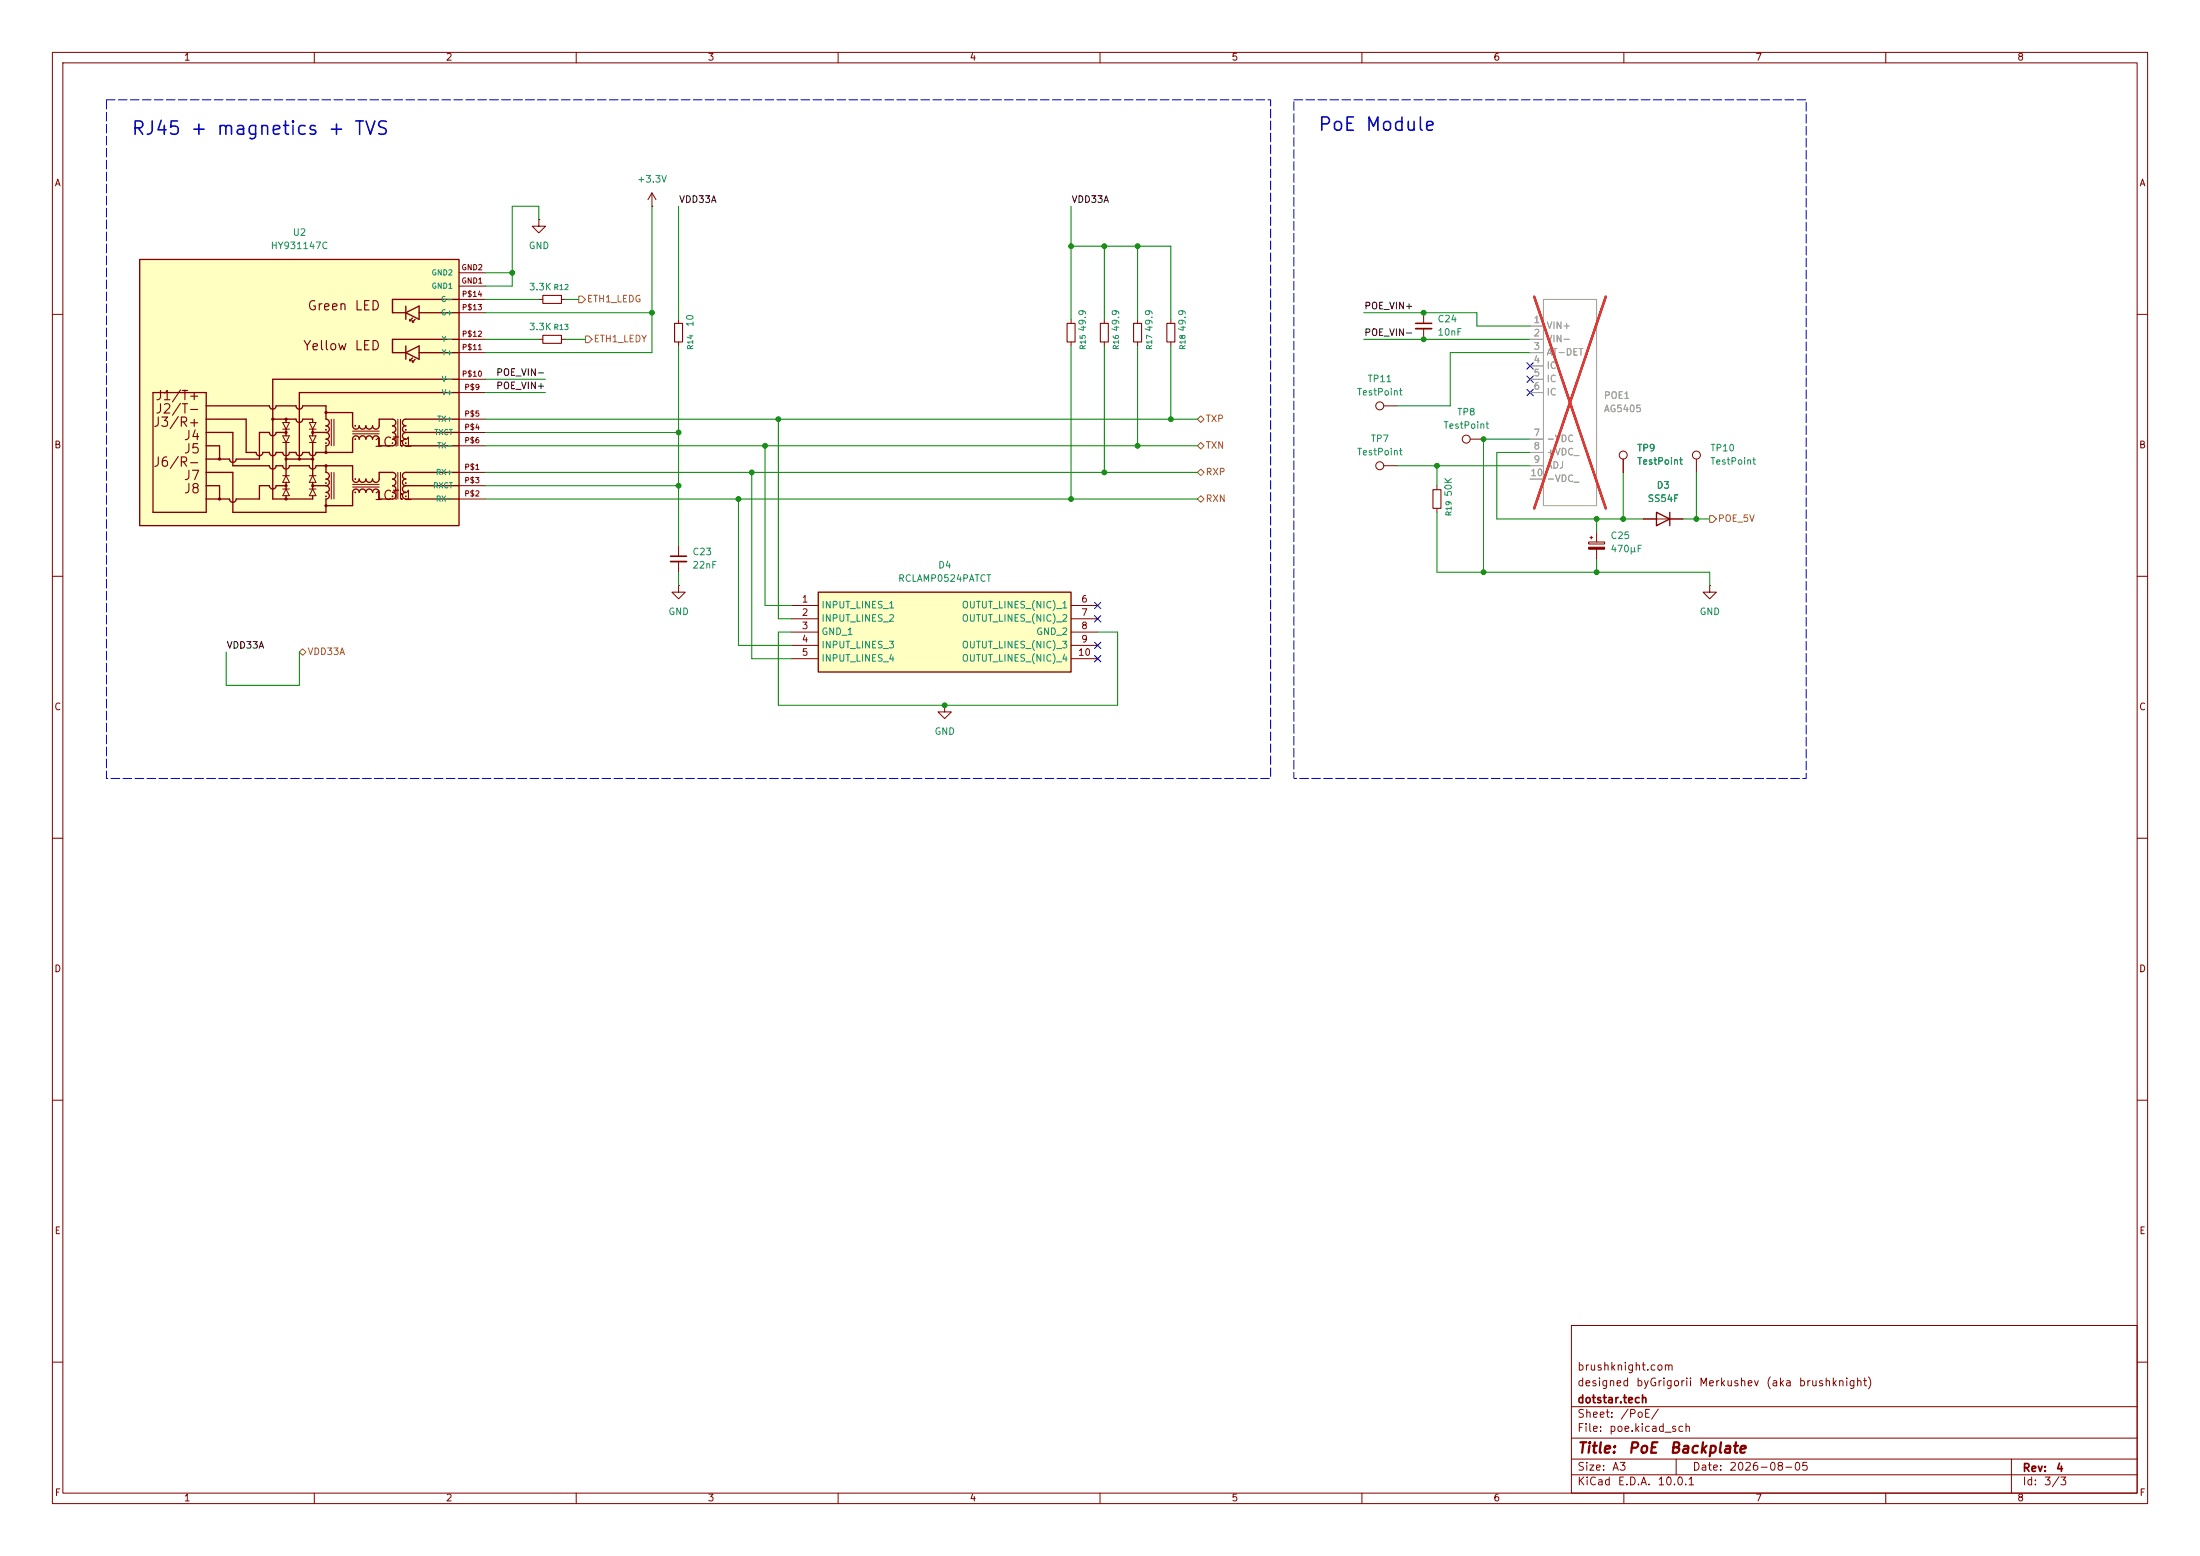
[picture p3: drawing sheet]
<svg xmlns="http://www.w3.org/2000/svg" width="420mm" height="297mm" viewBox="0 0 420 297" stroke-linecap="round" stroke-linejoin="round" font-family="sans-serif">
<g fill="none" stroke="#840000" stroke-width=".19">
<path d="M10 10h400v277h-400zM12 12h396v273h-396zM60 10v2M110 10v2M160 10v2M210 10v2M260 10v2M310 10v2M360 10v2M10 60h2M408 60h2M280.7 83.8h2.5"/>
<path d="M10 110h2M408 110h2M10 160h2M408 160h2M10 210h2M408 210h2M300 253h108v32h-108zM10 260h2M300 278.5h108M300 274.5h108M300 268.5h108M320 278.5v3"/>
<path d="M384 278.5v6.5M408 260h2M60 285v2M110 285v2M160 285v2M210 285v2M260 285v2M300 281.5h108M310 285v2M360 285v2"/>
<circle cx="279.9" cy="83.8" r=".76"/>
</g>
<path d="M156.2 113h48.3v15.3h-48.3z" fill="#ffffc2"/>
<path d="M316.2 97.8l2.6 1.3-2.6 1.2zM318.8 97.8v2.5M156.2 113h48.3v15.3h-48.3z" fill="none" stroke="#840000" stroke-width=".25"/>
<g fill="none" stroke="#840000" stroke-width=".19">
<path d="M102.9 57.2h.7M107.2 57.2h.7M271.8 59.7v2M102.9 64.8h.7M107.2 64.8h.7M271.8 62.7v2.1M274.3 92.7v.8M274.3 97v.8M309.9 87.6v2.6M313.7 99.1h7.6M323.8 87.6v2.6M129.5 111.8v1.2h1.3l-1.3 1.3-1.2-1.3h1.2"/>
<path d="M129.5 111.8h.1M129.5 104.1v2.1M129.5 107.2v2M151.1 115.6h5.1M151.1 118.1h5.1M204.5 115.6h5M204.5 118.1h5M303.3 103.5h3v.3h-3zM303.5 102.6h.5M303.8 102.4v.5M304.8 101.6v1.9M304.8 104.8v1.9"/>
<path d="M326.4 111.8v1.2h1.3l-1.3 1.3-1.3-1.3h1.3M326.4 111.8h.1M151.1 120.7h5.1M151.1 123.2h5.1M151.1 125.7h5.1M204.5 120.7h5M204.5 123.2h5M204.5 125.7h5"/>
<circle cx="309.9" cy="86.9" r=".76"/>
<circle cx="323.9" cy="86.9" r=".76"/>
</g>
<path d="M270.3 61.7h3M128 106.2h3.1" fill="none" stroke="#840000" stroke-width=".3"/>
<path d="M270.3 62.7h3M128 107.2h3.1" fill="none" stroke="#840000" stroke-width=".33"/>
<path d="M103.6 56.4h3.6v1.5h-3.6zM103.6 64h3.6v1.5h-3.6zM273.6 93.5h1.5v3.5h-1.5z" fill="none" stroke="#840000" stroke-width=".2"/>
<path d="M303.3 104.4h3v.4h-3z" fill="#840000" stroke="#840000" stroke-width=".19"/>
<path d="M294.6 57.2h10.2v39.3h-10.2zM292.1 62.2h2.5M292.1 64.8h2.5M292.1 67.3h2.5M292.1 69.9h2.5M292.1 72.4h2.5M292.1 74.9h2.5M292.1 83.8h2.5M292.1 86.4h2.5M292.1 88.9h2.5M292.1 91.4h2.5" fill="none" stroke="#a1a1a1" stroke-width=".19"/>
<path d="M292.9 56.6l13.7 40.4M306.6 56.6l-13.7 40.4" fill="none" stroke="#ff2626" stroke-width=".46"/>
<path d="M26.7 49.5h60.9v50.8h-60.9z" fill="#ffffc2"/>
<g fill="none" stroke="#840000" stroke-width=".25">
<path d="M26.7 49.5h60.9v50.8h-60.9zM77.5 59.7l2.5-1.3v2.6zM77.5 58.4v2.6M80 59.7h7.6M87.6 57.2h-12.7v2.5h2.6M29.2 74.9h10.2v22.9h-10.2zM39.4 77.5h12a.64 .64 0 0 0 .7 .6 .64 .64 0 0 0 .6-.6h3.8a.64 .64 0 0 0 .6 .6 .64 .64 0 0 0 .7-.6h4.4v2.5a.64 .64 0 0 1 .7 .6 .64 .64 0 0 1-.7 .7 .64 .64 0 0 1 .7 .6 .64 .64 0 0 1-.7 .7M62.2 78.7h5.1v2.6a.64 .64 0 0 0 .6 .6 .64 .64 0 0 0 .7-.6 .64 .64 0 0 0 .6 .6 .64 .64 0 0 0 .6-.6 .64 .64 0 0 0 .7 .6 .64 .64 0 0 0 .6-.6 .64 .64 0 0 0 .7 .6 .64 .64 0 0 0 .6-.6v-1.3h2.5a.64 .64 0 0 1 .7 .6 .64 .64 0 0 1-.7 .7 .64 .64 0 0 1 .7 .6 .64 .64 0 0 1-.7 .7 .64 .64 0 0 1 .7 .6 .64 .64 0 0 1-.7 .6 .64 .64 0 0 1 .7 .7 .64 .64 0 0 1-.7 .6h-2.5v-1.3a.64 .64 0 0 0-.6-.6 .64 .64 0 0 0-.7 .6 .64 .64 0 0 0-.6-.6 .64 .64 0 0 0-.7 .6 .64 .64 0 0 0-.6-.6 .64 .64 0 0 0-.6 .6 .64 .64 0 0 0-.7-.6 .64 .64 0 0 0-.6 .6v2.6h-7a.64 .64 0 0 1-.6 .6 .64 .64 0 0 1-.6-.6h-1.3a.63 .63 0 0 1-.7 .6 .63 .63 0 0 1-.6-.6h-1.3a.63 .63 0 0 1-.6 .6 .63 .63 0 0 1-.6-.6h-1.3a.63 .63 0 0 1-.7 .6 .63 .63 0 0 1-.6-.6h-1.2a.63 .63 0 0 1-.7 .6 .63 .63 0 0 1-.6-.6h-1.9v-6.4h-7.6M77.5 67.3l2.5-1.3v2.6zM77.5 66v2.6M78.2 68.8h.3M78.2 61.2h.3"/>
<path d="M78.2 61v.2M78.2 68.6v.2M78.7 69.1h.3M78.7 61.2v.3M78.7 68.8v.3M78.7 68.3l-.5 .5M78.7 61.5h.3M78.7 60.7l-.5 .5M79.2 68.6l-.5 .5M79.2 61l-.5 .5M80 67.3h7.6M87.6 72.4h-35.5v22.9h7.6v-.7"/>
<path d="M87.6 74.9h-30.5v12.7M87.6 64.8h-12.7v2.5h2.6M39.4 82.6h5v6.3l7 .1a.63 .63 0 0 0 .7 .5 .63 .63 0 0 0 .6-.6l1.3 .1a.63 .63 0 0 0 .6 .5 .63 .63 0 0 0 .6-.6l3.9 .1a.63 .63 0 0 0 .6 .5 .63 .63 0 0 0 .6-.6h7v2.5a.64 .64 0 0 0 .6 .7 .64 .64 0 0 0 .7-.7 .64 .64 0 0 0 .6 .7 .64 .64 0 0 0 .6-.7 .64 .64 0 0 0 .7 .7 .64 .64 0 0 0 .6-.7 .64 .64 0 0 0 .7 .7 .64 .64 0 0 0 .6-.7v-1.2h2.5a.64 .64 0 0 1 .7 .6 .64 .64 0 0 1-.7 .6 .64 .64 0 0 1 .7 .7 .64 .64 0 0 1-.7 .6 .64 .64 0 0 1 .7 .6 .64 .64 0 0 1-.7 .7 .64 .64 0 0 1 .7 .6 .64 .64 0 0 1-.7 .7h-2.5v-1.3a.64 .64 0 0 0-.6-.7 .64 .64 0 0 0-.7 .7 .64 .64 0 0 0-.6-.7 .64 .64 0 0 0-.7 .7 .64 .64 0 0 0-.6-.7 .64 .64 0 0 0-.6 .7 .64 .64 0 0 0-.7-.7 .64 .64 0 0 0-.6 .7v2.5h-5.1M39.4 90.2h5v7.6h17.8v-2.5a.64 .64 0 0 0 .7-.7 .64 .64 0 0 0-.7-.6 .64 .64 0 0 0 .7-.7 .64 .64 0 0 0-.7-.6M39.4 92.7h2.5v2.6M39.4 85.1h2.5v2.5M52.1 80h4.4a.64 .64 0 0 0 .6 .6 .64 .64 0 0 0 .7-.6h1.9v.6M54.6 92.7h-1.9a.64 .64 0 0 1-.6 .6 .64 .64 0 0 1-.7-.6h-1.9v2.6h-4.4a.64 .64 0 0 1-.7 .6 .64 .64 0 0 1-.6-.6h-4.4M54.6 82.6h-1.9a.64 .64 0 0 1-.6 .6 .64 .64 0 0 1-.7-.6h-1.9v5h-4.4a.64 .64 0 0 1-.7 .7 .64 .64 0 0 1-.6-.7h-4.4M54.6 87.6h5.1M54.6 80v.6M54.6 81.9v1.3"/>
<path d="M54.6 84.5v6.3M54.6 92.1v1.2M54.6 94.6v.7M59.7 92.7h2.5M59.7 82.6h2.5M59.7 81.9v1.3M59.7 84.5v6.3M59.7 92.1v1.2M62.2 88.9v1.3a.64 .64 0 0 1 .7 .6 .64 .64 0 0 1-.7 .6 .64 .64 0 0 1 .7 .7 .64 .64 0 0 1-.7 .6M62.2 82.6a.64 .64 0 0 1 .7 .6 .64 .64 0 0 1-.7 .6 .64 .64 0 0 1 .7 .7 .64 .64 0 0 1-.7 .6v1.3M77.5 92.7a.64 .64 0 0 0-.7 .6 .64 .64 0 0 0 .7 .7 .64 .64 0 0 0-.7 .6 .64 .64 0 0 0 .7 .7h10.1M77.5 82.5a.64 .64 0 0 0-.7 .7 .64 .64 0 0 0 .7 .6 .64 .64 0 0 0-.7 .7 .64 .64 0 0 0 .7 .6h10.1"/>
<path d="M87.6 90.2h-10.1a.64 .64 0 0 0-.7 .6 .64 .64 0 0 0 .7 .6 .64 .64 0 0 0-.7 .7 .64 .64 0 0 0 .7 .6h10.1M87.6 80h-10.1a.64 .64 0 0 0-.7 .6 .64 .64 0 0 0 .7 .7 .64 .64 0 0 0-.7 .6 .64 .64 0 0 0 .7 .7h10.1"/>
</g>
<g fill="none" stroke="#840000" stroke-width=".19">
<path d="M124.5 39.4h.1M124.5 36.8l-.8 1.3M124.5 36.8l.7 1.3M124.5 36.8v2.6M87.6 54.6h5.1M87.6 52.1h5.1M87.6 59.7h5.1M87.6 57.2h5.1M102.9 41.9v1.3h1.2l-1.2 1.3-1.3-1.3h1.3M102.9 41.9h.1M87.6 74.9h5.1M87.6 72.4h5.1"/>
<path d="M87.6 67.3h5.1M87.6 64.8h5.1M129.5 61v.7M129.5 65.3v.7M204.5 61v.7M204.5 65.3v.7M210.8 61v.7M210.8 65.3v.7M217.2 61v.7M217.2 65.3v.7M223.5 61v.7M223.5 65.3v.7"/>
<path d="M264.2 77.5h2.5M54 84.5h1.2M54 83.2h1.2l-.6 1.3zM54 81.9h1.2M54 80.6h1.2l-.6 1.3zM54 93.3h1.2M54 90.8h1.2M54.6 93.3l.6 1.3h-1.2zM54.6 90.8l.6 1.3h-1.2zM59.1 84.5h1.2M59.1 83.2h1.2l-.6 1.3zM59.1 81.9h1.2"/>
<path d="M59.1 80.6h1.2l-.6 1.3zM59.1 93.3h1.2M59.1 90.8h1.2M59.7 93.3l.6 1.3h-1.2zM59.7 90.8l.6 1.3h-1.2zM63.2 80v5.1M63.2 90.2v5.1M63.8 80v5.1M63.8 90.2v5.1M67.3 93h5.1M67.3 92.5h5.1M67.3 82.8h5.1"/>
<path d="M67.3 82.3h5.1M75.9 80v5.1M75.9 90.2v5.1M76.5 80v5.1M76.5 90.2v5.1M87.6 90.2h5.1M87.6 95.3h5.1M87.6 92.7h5.1M87.6 82.6h5.1M87.6 80h5.1M87.6 85.1h5.1M264.2 88.9h2.5"/>
<path d="M309.9 87.6v2.6M313.7 99.1h2.5M318.8 99.1h2.5M180.3 134.6v1.3h1.3l-1.3 1.3-1.2-1.3h1.2M180.3 134.6h.1"/>
<circle cx="263.4" cy="77.5" r=".76"/>
<circle cx="62.2" cy="84.6" r=".08"/>
<circle cx="62.2" cy="94.7" r=".08"/>
<circle cx="62.2" cy="92.2" r=".08"/>
<circle cx="62.2" cy="82" r=".08"/>
<circle cx="67.8" cy="94" r=".08"/>
<circle cx="67.8" cy="83.8" r=".08"/>
<circle cx="67.8" cy="81.3" r=".08"/>
<circle cx="67.8" cy="91.4" r=".08"/>
<circle cx="74.9" cy="84.6" r=".08"/>
<circle cx="74.9" cy="94.7" r=".08"/>
<circle cx="77.5" cy="92.2" r=".08"/>
<circle cx="77.5" cy="94.7" r=".08"/>
<circle cx="77.5" cy="82" r=".08"/>
<circle cx="77.5" cy="84.6" r=".08"/>
<circle cx="263.4" cy="88.9" r=".76"/>
</g>
<g fill="none" stroke="#840000" stroke-width=".2">
<path d="M128.8 61.7h1.5v3.6h-1.5zM203.7 61.7h1.5v3.6h-1.5zM210.1 61.7h1.5v3.6h-1.5zM216.4 61.7h1.5v3.6h-1.5zM222.8 61.7h1.5v3.6h-1.5z"/>
<circle cx="62.2" cy="78.7" r=".2"/>
<circle cx="41.9" cy="87.6" r=".2"/>
<circle cx="41.9" cy="95.2" r=".2"/>
<circle cx="52.1" cy="80" r=".2"/>
<circle cx="54.6" cy="92.7" r=".2"/>
<circle cx="54.6" cy="80" r=".2"/>
<circle cx="54.6" cy="82.5" r=".2"/>
<circle cx="54.6" cy="95.2" r=".2"/>
<circle cx="54.6" cy="87.6" r=".2"/>
<circle cx="57.1" cy="87.6" r=".2"/>
<circle cx="59.7" cy="92.7" r=".2"/>
<circle cx="59.7" cy="87.6" r=".2"/>
<circle cx="59.7" cy="82.5" r=".2"/>
<circle cx="62.2" cy="96.5" r=".2"/>
<circle cx="62.2" cy="88.9" r=".2"/>
<circle cx="62.2" cy="86.4" r=".2"/>
</g>
<path d="M110.5 56.5h.6l.7 .7-.7 .6h-.6zM111.8 64.1h.6l.6 .7-.6 .6h-.6zM228.6 90.2l.6-.7 .7 .7-.7 .6zM228.6 80l.6-.6 .7 .6-.7 .6zM228.6 85.1l.6-.6 .7 .6-.7 .6zM229.2 94.6l.7 .7-.7 .6-.6-.6zM326.4 98.4h.6l.7 .7-.7 .6h-.6zM57.8 123.8l.6 .7-.6 .6-.7-.6z" fill="none" stroke="#848400" stroke-width=".19"/>
<g fill="none" stroke="#008400" stroke-width=".19">
<path d="M124.5 39.4v27.9h-31.8M129.5 39.4v21.6M204.5 39.4v21.6M92.7 59.7h31.8M92.7 57.2h10.2M92.7 52.1h5.1M102.9 41.9v-2.5h-5.1v15.2h-5.1M107.9 57.2h2.6M204.5 47h19v14M210.8 47v14M217.2 47v14M260.3 59.7h21.6v2.5h10.2"/>
<path d="M92.7 74.9h11.4M92.7 64.8h10.2M92.7 72.4h11.4M107.9 64.8h3.9M129.5 66v38.1M204.5 66v29.3M210.8 66v24.2M217.2 66v19.1M223.5 66v14M260.3 64.8h31.8M292.1 67.3h-15.2v10.2h-10.2M92.7 95.3h135.9"/>
<path d="M92.7 85.1h135.9M92.7 80h135.9M92.7 90.2h135.9M92.7 92.7h36.8M92.7 82.6h36.8M141 95.3v27.9h10.1M143.5 90.2v35.5h7.6M146 85.1v30.5h5.1M148.6 80v38.1h2.5M266.7 88.9h25.4M274.3 88.9v3.8M274.3 97.8v11.4h52.1v2.6"/>
<path d="M292.1 83.8h-8.9v25.4M292.1 86.4h-6.4v12.7h28M304.8 99.1v2.5M309.9 90.2v8.9M321.3 99.1h5.1M323.8 90.2v8.9M129.5 109.2v2.6M304.8 106.7v2.5M43.2 124.5v6.3h13.9v-6.3M151.1 120.7h-2.5v13.9h64.8v-13.9h-3.9"/>
</g>
<g fill="none" stroke="#000084" stroke-width=".19">
<path d="M291.5 71.8l1.2 1.2M291.5 69.2l1.2 1.3M291.5 74.3l1.2 1.2M292.7 71.8l-1.2 1.2M292.7 69.2l-1.2 1.3M292.7 74.3l-1.2 1.2M208.9 115l1.3 1.2M208.9 117.5l1.3 1.2M210.2 115l-1.3 1.2M210.2 117.5l-1.3 1.2M208.9 125.1l1.3 1.2M208.9 122.6l1.3 1.2"/>
<path d="M210.2 125.1l-1.3 1.2M210.2 122.6l-1.3 1.2"/>
</g>
<path d="M20.3 19.1h222.3v129.5h-222.3zM247 19.1h97.8v129.5h-97.8z" fill="none" stroke="#0000c2" stroke-width=".19" stroke-dasharray="1.7 .6"/>
<path d="M292.1 62.2h2.5M292.1 64.8h2.5M292.1 67.3h2.5M292.1 69.9h2.5M292.1 72.4h2.5M292.1 74.9h2.5M292.1 83.8h2.5M292.1 86.4h2.5M292.1 88.9h2.5M292.1 91.4h2.5" fill="none" stroke="#a1a1a1" stroke-width=".19"/>
<path d="M292.9 56.6l13.7 40.4M306.6 56.6l-13.7 40.4" fill="none" stroke="#ff2626" stroke-width=".46"/>
<g fill="#008400" stroke="#008400" stroke-width=".19">
<circle cx="129.5" cy="82.6" r=".46"/>
<circle cx="97.8" cy="52.1" r=".46"/>
<circle cx="124.5" cy="59.7" r=".46"/>
<circle cx="274.3" cy="88.9" r=".46"/>
<circle cx="271.8" cy="64.8" r=".46"/>
<circle cx="271.8" cy="59.7" r=".46"/>
<circle cx="283.2" cy="83.8" r=".46"/>
<circle cx="217.2" cy="85.1" r=".46"/>
<circle cx="223.5" cy="80" r=".46"/>
<circle cx="210.8" cy="90.2" r=".46"/>
<circle cx="204.5" cy="95.3" r=".46"/>
<circle cx="143.5" cy="90.2" r=".46"/>
<circle cx="180.3" cy="134.6" r=".46"/>
<circle cx="148.6" cy="80" r=".46"/>
<circle cx="129.5" cy="92.7" r=".46"/>
<circle cx="141" cy="95.3" r=".46"/>
<circle cx="146" cy="85.1" r=".46"/>
<circle cx="217.2" cy="47" r=".46"/>
<circle cx="210.8" cy="47" r=".46"/>
<circle cx="204.5" cy="47" r=".46"/>
<circle cx="283.2" cy="109.2" r=".46"/>
<circle cx="323.8" cy="99.1" r=".46"/>
<circle cx="304.8" cy="109.2" r=".46"/>
<circle cx="304.8" cy="99.1" r=".46"/>
<circle cx="309.9" cy="99.1" r=".46"/>
</g>
<g font-size="2.5" fill="#0000c2">
<text x="24.9" y="26.4">RJ45 + magnetics + TVS</text>
<text x="251.5" y="25.6">PoE Module</text>
</g>
<g font-size="2" fill="#840000">
<text x="301" y="277.9">Title:</text>
<text x="310.6" y="277.9">PoE</text>
<text x="318.6" y="277.9">Backplate</text>
</g>
<g font-size="1.8" fill="#840000">
<text x="58.6" y="59.7">Green LED</text>
<text x="57.7" y="67.3">Yellow LED</text>
<text x="29.5" y="76.8">J1/T+</text>
<text x="29.1" y="81.9">J3/R+</text>
<text x="29.5" y="79.4">J2/T-</text>
<text x="29.1" y="89.5">J6/R-</text>
<text x="35" y="87">J5</text>
<text x="35" y="84.5">J4</text>
<text x="71.3" y="85.7">1CT:1</text>
<text x="35" y="94.6">J8</text>
<text x="35" y="92.1">J7</text>
<text x="71.3" y="95.9">1CT:1</text>
</g>
<g font-size="1.5" fill="#840000">
<text x="301" y="262">brushknight.com</text>
<text x="301" y="268.2">dotstar.tech</text>
<text x="301" y="265">designed</text>
<text x="312.2" y="265">byGrigorii</text>
<text x="324.2" y="265">Merkushev</text>
<text x="337" y="265">(aka</text>
<text x="343.3" y="265">brushknight)</text>
<text x="301" y="273.7">File:</text>
<text x="301" y="271">Sheet:</text>
<text x="307.1" y="273.7">poe.kicad_sch</text>
<text x="309.2" y="271">/PoE/</text>
<text x="301" y="281.1">Size:</text>
<text x="307.6" y="281.1">A3</text>
<text x="323" y="281.1">Date:</text>
<text x="330" y="281.1">2026-08-05</text>
<text x="386" y="281.3">Rev:</text>
<text x="392.4" y="281.3">4</text>
<text x="301" y="283.9">KiCad</text>
<text x="308.7" y="283.9">E.D.A.</text>
<text x="316.3" y="283.9">10.0.1</text>
<text x="386" y="283.9">Id:</text>
<text x="390.1" y="283.9">3/3</text>
</g>
<g font-size="1.3" fill="#840000">
<text x="35" y="11.9">1</text>
<text x="85" y="11.9">2</text>
<text x="135" y="11.9">3</text>
<text x="185" y="11.9">4</text>
<text x="235" y="11.9">5</text>
<text x="285" y="11.9">6</text>
<text x="335" y="11.9">7</text>
<text x="385" y="11.9">8</text>
<text x="10.3" y="35.9">A</text>
<text x="408.3" y="35.9">A</text>
<text x="10.3" y="85.9">B</text>
<text x="408.2" y="85.9">B</text>
<text x="153" y="115.3">1</text>
<text x="153" y="117.9">2</text>
<text x="206.3" y="115.3">6</text>
<text x="206.3" y="117.9">7</text>
<text x="153" y="120.4">3</text>
<text x="153" y="122.9">4</text>
<text x="153" y="125.5">5</text>
<text x="205.7" y="125.5">10</text>
<text x="206.3" y="120.4">8</text>
<text x="206.3" y="122.9">9</text>
<text x="10.3" y="135.9">C</text>
<text x="408.2" y="135.9">C</text>
<text x="10.3" y="185.9">D</text>
<text x="408.2" y="185.9">D</text>
<text x="10.3" y="235.9">E</text>
<text x="408.3" y="235.9">E</text>
<text x="10.3" y="285.9">F</text>
<text x="35" y="286.9">1</text>
<text x="85" y="286.9">2</text>
<text x="135" y="286.9">3</text>
<text x="185" y="286.9">4</text>
<text x="235" y="286.9">5</text>
<text x="285" y="286.9">6</text>
<text x="335" y="286.9">7</text>
<text x="385" y="286.9">8</text>
<text x="408.3" y="285.9">F</text>
</g>
<g font-size="1.3" fill="#008484">
<text x="121.5" y="35.2">+3.3V</text>
<text x="51.6" y="47.9">HY931147C</text>
<text x="55.8" y="45.3">U2</text>
<text x="100.8" y="47.9">GND</text>
<text x="100.9" y="55.7">3.3K</text>
<text x="100.9" y="63.3">3.3K</text>
<text x="132.7" y="62.5" transform="rotate(-90 132.7 62.5)">10</text>
<text x="207.6" y="63.4" transform="rotate(-90 207.6 63.4)">49.9</text>
<text x="214" y="63.4" transform="rotate(-90 214 63.4)">49.9</text>
<text x="220.3" y="63.4" transform="rotate(-90 220.3 63.4)">49.9</text>
<text x="226.7" y="63.4" transform="rotate(-90 226.7 63.4)">49.9</text>
<text x="274.3" y="61.8">C24</text>
<text x="274.3" y="64.4">10nF</text>
<text x="258.9" y="75.8">TestPoint</text>
<text x="261" y="73.3">TP11</text>
<text x="275.5" y="82.1">TestPoint</text>
<text x="278.1" y="79.6">TP8</text>
<text x="258.9" y="87.2">TestPoint</text>
<text x="261.6" y="84.7">TP7</text>
<text x="312.4" y="86.5">TP9</text>
<text x="312.4" y="89">TestPoint</text>
<text x="326.4" y="89">TestPoint</text>
<text x="326.4" y="86.5">TP10</text>
<text x="277.5" y="94.9" transform="rotate(-90 277.5 94.9)">50K</text>
<text x="316.2" y="93.6">D3</text>
<text x="314.4" y="96.1">SS54F</text>
<text x="132.1" y="106.3">C23</text>
<text x="307.3" y="103.2">C25</text>
<text x="307.3" y="105.7">470µF</text>
<text x="132.1" y="108.8">22nF</text>
<text x="171.3" y="111.4">RCLAMP0524PATCT</text>
<text x="179" y="108.8">D4</text>
<text x="127.5" y="117.7">GND</text>
<text x="156.7" y="116.4">INPUT_LINES_1</text>
<text x="156.7" y="119">INPUT_LINES_2</text>
<text x="183.5" y="116.4">OUTUT_LINES_(NIC)_1</text>
<text x="183.5" y="119">OUTUT_LINES_(NIC)_2</text>
<text x="324.4" y="117.7">GND</text>
<text x="156.7" y="121.5">GND_1</text>
<text x="156.7" y="124.1">INPUT_LINES_3</text>
<text x="183.5" y="124.1">OUTUT_LINES_(NIC)_3</text>
<text x="197.7" y="121.5">GND_2</text>
<text x="156.7" y="126.6">INPUT_LINES_4</text>
<text x="183.5" y="126.6">OUTUT_LINES_(NIC)_4</text>
<text x="178.3" y="140.6">GND</text>
</g>
<g font-size="1.3">
<text x="129.5" y="39">VDD33A</text>
<text x="204.5" y="39">VDD33A</text>
<text x="260.3" y="59.3">POE_VIN+</text>
<text x="260.3" y="64.4">POE_VIN-</text>
<text x="94.6" y="74.6">POE_VIN+</text>
<text x="94.6" y="72">POE_VIN-</text>
<text x="43.2" y="124.1">VDD33A</text>
</g>
<g font-size="1.3" fill="#848400">
<text x="112" y="58">ETH1_LEDG</text>
<text x="113.2" y="65.6">ETH1_LEDY</text>
<text x="230.1" y="80.9">TXP</text>
<text x="230.1" y="86">TXN</text>
<text x="230.1" y="91">RXP</text>
<text x="230.1" y="96.1">RXN</text>
<text x="327.9" y="99.9">POE_5V</text>
<text x="58.6" y="125.3">VDD33A</text>
</g>
<g font-size="1.3" fill="#a1a1a1">
<text x="292.7" y="62">1</text>
<text x="292.7" y="64.5">2</text>
<text x="295.1" y="63.1">VIN+</text>
<text x="295.1" y="65.6">VIN-</text>
<text x="292.7" y="67.1">3</text>
<text x="292.7" y="69.6">4</text>
<text x="295.1" y="68.2">AT-DET</text>
<text x="295.1" y="70.7">IC</text>
<text x="292.7" y="72.1">5</text>
<text x="292.7" y="74.7">6</text>
<text x="295.1" y="73.3">IC</text>
<text x="295.1" y="75.8">IC</text>
<text x="306.1" y="76.4">POE1</text>
<text x="292.7" y="83.6">7</text>
<text x="306.1" y="79">AG5405</text>
<text x="292.7" y="86.1">8</text>
<text x="292.7" y="88.6">9</text>
<text x="295.1" y="84.7">-VDC</text>
<text x="295.1" y="87.2">+VDC_</text>
<text x="295.1" y="89.8">ADJ</text>
<text x="292.1" y="91.2">10</text>
<text x="295.1" y="92.3">-VDC_</text>
</g>
<g font-size="1" fill="#008484">
<text x="82.3" y="52.8">GND2</text>
<text x="82.3" y="55.3">GND1</text>
<text x="84.1" y="57.9">G-</text>
<text x="105.6" y="55.6">R12</text>
<text x="84.1" y="60.4">G+</text>
<text x="84.2" y="65.5">Y-</text>
<text x="105.6" y="63.2">R13</text>
<text x="84.2" y="68">Y+</text>
<text x="132.6" y="66.9" transform="rotate(-90 132.6 66.9)">R14</text>
<text x="207.5" y="66.9" transform="rotate(-90 207.5 66.9)">R15</text>
<text x="213.8" y="66.9" transform="rotate(-90 213.8 66.9)">R16</text>
<text x="220.2" y="66.9" transform="rotate(-90 220.2 66.9)">R17</text>
<text x="226.5" y="66.9" transform="rotate(-90 226.5 66.9)">R18</text>
<text x="84.2" y="75.7">V+</text>
<text x="84.2" y="73.1">V-</text>
<text x="82.8" y="83.3">TXCT</text>
<text x="83.4" y="80.7">TX+</text>
<text x="83.4" y="85.8">TX-</text>
<text x="82.6" y="93.4">RXCT</text>
<text x="83.1" y="90.9">RX+</text>
<text x="83.1" y="96">RX-</text>
<text x="277.3" y="98.6" transform="rotate(-90 277.3 98.6)">R19</text>
</g>
<g font-size="1" fill="#840000">
<text x="88" y="51.8">GND2</text>
<text x="88" y="54.4">GND1</text>
<text x="88.1" y="59.4">P$13</text>
<text x="88.1" y="56.9">P$14</text>
<text x="88.1" y="64.5">P$12</text>
<text x="88.1" y="67.1">P$11</text>
<text x="88.1" y="72.1">P$10</text>
<text x="88.6" y="74.7">P$9</text>
<text x="88.6" y="82.3">P$4</text>
<text x="88.6" y="79.8">P$5</text>
<text x="88.6" y="89.9">P$1</text>
<text x="88.6" y="84.8">P$6</text>
<text x="88.6" y="95">P$2</text>
<text x="88.6" y="92.5">P$3</text>
</g>
</svg>
